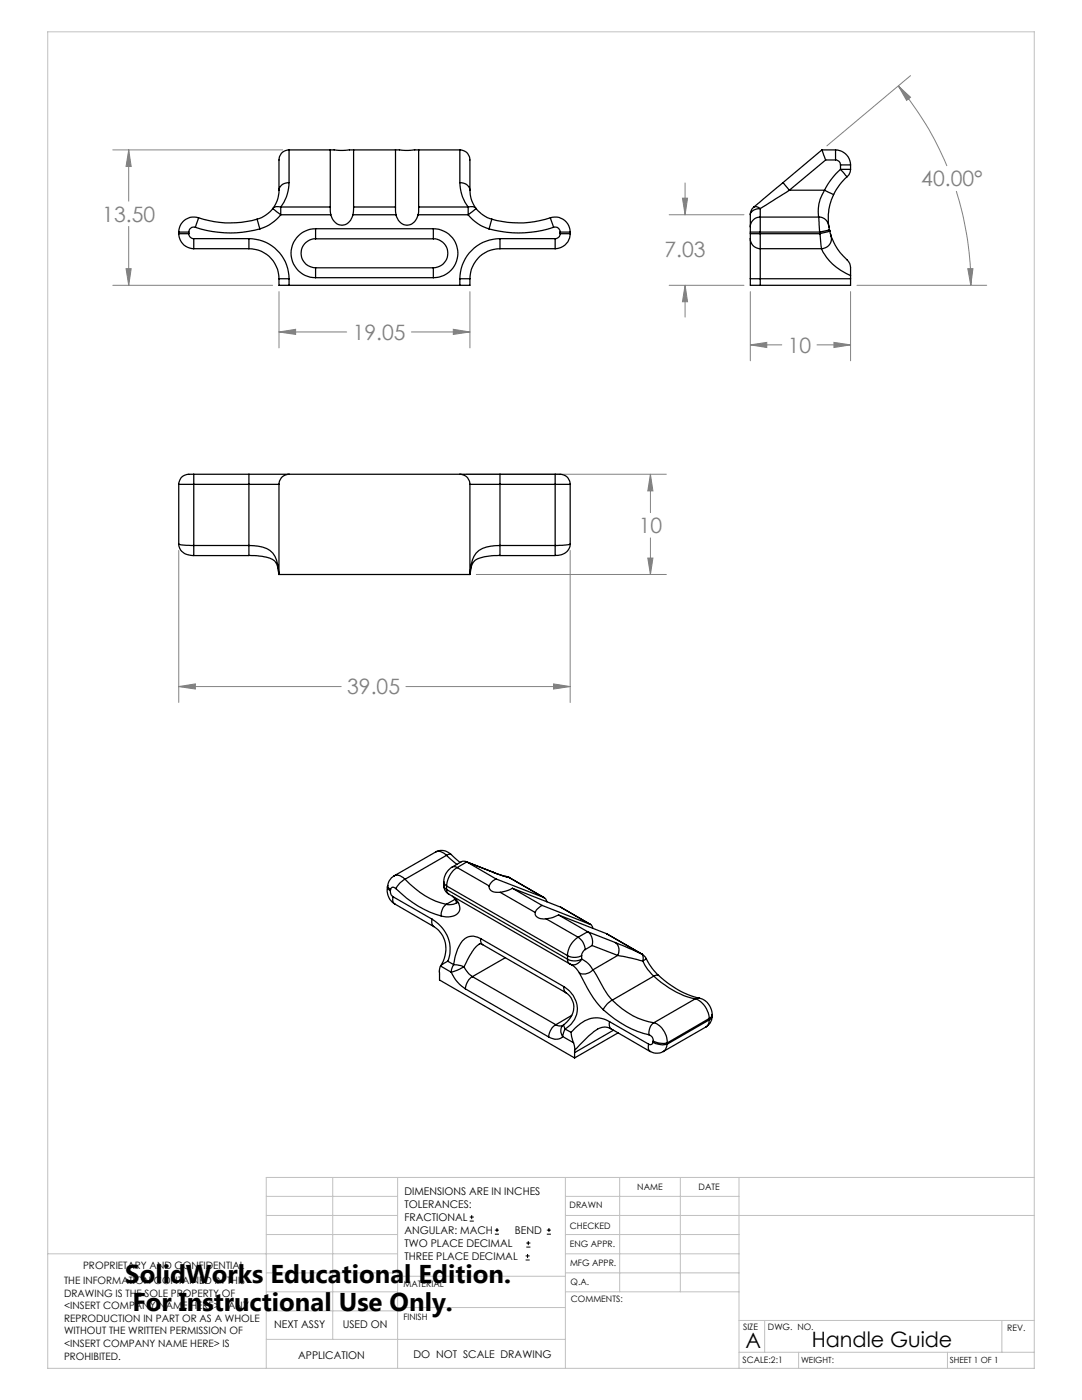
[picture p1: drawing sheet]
<svg xmlns="http://www.w3.org/2000/svg" width="216mm" height="279mm" viewBox="0 0 216 279" stroke-linecap="round" stroke-linejoin="round" font-family="sans-serif">
<g fill="none" stroke="#000" stroke-width=".2">
<path d="M93.7 243.7h.8M93.7 242.9h.8M94.1 242.5v.8M98.7 246.3h.9M98.7 245.5h.9M99.2 245.1v.8M104.9 251.5h.8M104.9 250.6h.8M105 248.9h.8M105 248.1h.8M105.3 250.3v.8M105.4 247.7v.8"/>
<path d="M109.1 246.3h.8M109.1 245.5h.8M109.5 245.1v.8"/>
</g>
<g fill="none" stroke="#808080" stroke-width=".2">
<path d="M179.2 17.1l2.5 2.3-.8 .6zM179.2 17.1a61 61 0 0 1 9.7 16M181.7 15.1l-16.7 14M22.5 29.9h33.9M25.7 29.9l.5 3.3h-1zM25.7 29.9v10.2M136.2 39.5h1l-.5 3.4zM136.7 36.5v6.4M190.8 38.1a62.4 62.4 0 0 1 2.9 18.8M22.5 56.9h31.9M25.2 53.6h1l-.5 3.3zM25.7 45.2v11.7"/>
<path d="M55.7 58.2v11.2M93.8 58.2v11.2M133.5 56.9h14.9M133.5 42.9h14.9M136.7 56.9l.5 3.3h-1zM136.7 56.9v6.4M149.7 58.2v13.8M169.7 58.2v13.8M171 56.9h25.9M193.1 53.6h1l-.4 3.3zM55.7 66.3l3.3-.6v1zM55.7 66.3h13.5"/>
<path d="M82.1 66.3h11.7M90.5 65.7l3.3 .6-3.3 .4zM149.7 68.8l3.3-.5v1.1zM149.7 68.8h6.3M163 68.8h6.7M166.4 68.3l3.3 .5-3.3 .6zM93 94.7h40M129.8 94.7l.5 3.3h-1zM129.8 94.7v7.6M35.7 109.9v30.3M95 114.7h38M113.8 109.9v30.3"/>
<path d="M129.3 111.4h1l-.5 3.3zM129.8 107.4v7.3M35.7 137l3.3-.5v1zM35.7 137h32.4M81 137h32.8M110.5 136.5l3.3 .5-3.3 .5z"/>
</g>
<g fill="none" stroke="#c0c0c0" stroke-width=".2">
<path d="M9.5 6.4h196.9v266.7h-196.9zM53.1 238.8h26.2M66.4 235v32.3M79.3 235v38.1M112.8 235v38.1M112.8 238.8h34.7M123.6 235v22.8M135.7 235v22.8M147.5 235v38.1M206.4 235h-153.3v38.1M9.5 250.2h69.8M53.1 257.8h26.2"/>
<path d="M53.1 242.6h26.2M53.1 246.4h26.2M53.1 254h26.2M79.3 254.7h33.5M112.8 257.8h34.7M112.8 250.2h34.7M112.8 242.6h93.6M112.8 246.4h34.7M112.8 254h34.7M53.1 267.3h59.7M53.1 261.6h26.2M79.3 260.9h33.5"/>
<path d="M147.5 269.9h58.9M147.5 263.5h58.9M152.6 263.5v6.4M159.3 269.9v3.2M189.1 269.9v3.2M199.9 263.5v6.4"/>
</g>
<path d="M55.7 66.3l3.3-.6v1zM90.5 65.7l3.3 .6-3.3 .4zM25.7 29.9l.5 3.3h-1zM25.2 53.6h1l-.5 3.3zM166.4 68.3l3.3 .5-3.3 .6zM149.7 68.8l3.3-.5v1.1zM136.7 56.9l.5 3.3h-1zM136.2 39.5h1l-.5 3.4zM193.1 53.6h1l-.4 3.3zM179.2 17.1l2.5 2.3-.8 .6zM35.7 137l3.3-.5v1zM110.5 136.5l3.3 .5-3.3 .5zM129.8 94.7l.5 3.3h-1zM129.3 111.4h1l-.5 3.3z" fill="#808080"/>
<g fill="none" stroke="#000" stroke-width=".25">
<path d="M55.7 38a6 6 0 0 1-1.3 3.6M57.7 36.4a1.82 1.82 0 0 0-2 1.6M57.7 36.4a8.3 8.3 0 0 1-1.7 4.9M57.7 29.9a1.97 1.97 0 0 0-2 2v6.1M57.7 29.9v6.5M57.7 29.9h8.2M65.9 29.9l1.9 .1 2.8-.1M65.9 29.9v11.4M70.6 29.9v11.4M70.6 29.9h8.3M78.9 29.9l2 .1 2.6-.1M78.9 29.9v11.4"/>
<path d="M83.5 29.9v11.4M83.5 29.9h8.3M91.8 36.4a8.3 8.3 0 0 0 1.6 4.9M91.8 36.4a1.82 1.82 0 0 1 2 1.6M91.8 29.9a1.97 1.97 0 0 1 2 2v6.1M91.8 29.9v6.5M93.8 38a6 6 0 0 0 1.2 3.6M156.2 36.4l-5.8 4.9M156.2 36.4l1.3 1.6M157.5 38l-5.8 3.6M157.5 38h7M164 29.9l.7 2"/>
<path d="M164 29.9h2.7M164 29.9l-7.8 6.5M164.5 38l1.8 .8M164.5 38a7.7 7.7 0 0 0-1.2 5.3M164.7 31.9h2M164.7 31.9l-7.2 6.1M166.3 38.8a10.5 10.5 0 0 0-.9 6.5M166.7 29.9a3.1 3.1 0 0 1 3 3M166.7 31.9a.96 .96 0 0 1 1 1M166.7 29.9v2M167.7 33.8h2M167.7 32.9h2"/>
<path d="M167.7 33.8l1.3 1.5M167.7 33.8a13.6 13.6 0 0 0-3.2 4.2M167.7 32.9v.9M169 35.3a11.7 11.7 0 0 0-2.7 3.5M169.7 33.8a2.21 2.21 0 0 1-.7 1.5M169.7 32.9v.9M35.7 46.3h2M35.7 46.6h2M35.7 46.6a3.1 3.1 0 0 0 3 3M35.7 46.3v.3M37.7 46.6a.96 .96 0 0 0 1 1M37.7 46.3v.3"/>
<path d="M38.7 47.6v2M38.7 49.6h11M38.7 47.6h11M39 45.4a1.01 1.01 0 0 0-1.3 .9M39 45.4a22.1 22.1 0 0 0 12.9 .3M39.6 43.5a3 3 0 0 0-3.9 2.8M39.6 43.5l-.6 1.9M39.6 43.5a19.4 19.4 0 0 0 11.7 .2M49.7 47.6v2M49.7 49.6a5.9 5.9 0 0 1 6 6M49.7 47.6a8.1 8.1 0 0 1 8 8M51.3 43.7l.6 2"/>
<path d="M54.4 41.6a6.3 6.3 0 0 1-3.1 2.1M54.4 41.6l1.6 1.3M55.7 55.6h2M55.7 55.6v1.3h2M56 42.9a8.5 8.5 0 0 1-4.1 2.8M56 41.3a1.39 1.39 0 0 0-1.6 .3M56 41.3v1.6M56 41.3h9.9M56 42.9h10M57.7 55.6v1.3M57.7 56.9h34.1M63 53.4v2"/>
<path d="M63 45.6v2.1M63 45.6a4.9 4.9 0 0 0-4.9 4.9 4.9 4.9 0 0 0 4.9 4.9M63 47.7a2.89 2.89 0 0 0-2.9 2.9 2.89 2.89 0 0 0 2.9 2.8M63 47.7h23.5M63 53.4h23.5M63 55.4h23.5M63 45.6h23.5M65.9 41.3l.1 1.6M66 42.9a2.19 2.19 0 0 0 3.5 1.6l.5-.5 .4-1.1M70.4 42.9h8.6M70.6 41.3l-.2 1.6M70.6 41.3h8.3"/>
<path d="M78.9 41.3l.1 1.6M79 42.9a2.17 2.17 0 0 0 3.4 1.6l.5-.5 .5-1.1M83.4 42.9h10M83.5 41.3l-.1 1.6M83.5 41.3h9.9M86.5 45.6a4.9 4.9 0 0 1 4.9 4.9 4.9 4.9 0 0 1-4.9 4.9M86.5 53.4v2M86.5 47.7a2.89 2.89 0 0 1 2.9 2.9 2.89 2.89 0 0 1-2.9 2.8M86.5 45.6v2.1M91.8 55.6h2M91.8 55.6v1.3M93.4 42.9a8.5 8.5 0 0 0 4.2 2.8"/>
<path d="M93.4 41.3v1.6M93.4 41.3a1.39 1.39 0 0 1 1.6 .3M93.8 55.6v1.3h-2M95 41.6l-1.6 1.3M95 41.6a6.3 6.3 0 0 0 3.1 2.1M98.1 43.7l-.5 2M99.8 47.6a8.1 8.1 0 0 0-8 8M99.8 47.6v2M99.8 49.6a5.9 5.9 0 0 0-6 6M99.8 49.6h11M99.8 47.6h11M109.8 43.5a19.4 19.4 0 0 1-11.7 .2"/>
<path d="M109.8 43.5l.7 1.9M109.8 43.5a3 3 0 0 1 4 2.8M110.5 45.4a22.1 22.1 0 0 1-12.9 .3M110.5 45.4a.98 .98 0 0 1 1.3 .9M110.8 47.6v2M111.8 46.6a.96 .96 0 0 1-1 1M111.8 46.6h2M111.8 46.3h2M111.8 46.3v.3M113.8 46.6a3.1 3.1 0 0 1-3 3M113.8 46.3v.3M149.7 46.3h2"/>
<path d="M149.7 46.6h2M149.7 45.3v1M149.7 46.6v1M149.7 47.6a1.97 1.97 0 0 0 2 2M149.7 55.6h2M149.7 47.6v8M149.7 42.9v2.4M149.7 55.6v1.3h2M149.7 46.3v.3M150.4 41.3a1.13 1.13 0 0 1 1.3 .3M150.4 41.3a2.01 2.01 0 0 0-.7 1.6M151.7 43.3a1.97 1.97 0 0 0-2 2"/>
<path d="M151.7 46.6v3M151.7 49.6v6M151.7 41.6a1.78 1.78 0 0 0-2 1.3M151.7 43.3v3M151.7 41.6v1.7M151.7 49.6h12.2M151.7 43.3h11.7M151.7 46.3h11.8M151.7 46.6h11.9M151.7 46.3v.3M151.7 55.6v1.3M151.7 55.6h18"/>
<path d="M163.4 43.3a2.41 2.41 0 0 1 2.1 2.6M163.4 43.3l.1 3M163.5 46.3l.1 .3M163.6 46.6l.3 3M163.9 49.6a10.5 10.5 0 0 0 5.8 5.4M165.5 45.9l.1 .2M165.5 45.9l-2 .4M165.5 46h.1M165.6 46.1v.3a2.14 2.14 0 0 1-1.7 3.2M165.6 46.1l-2 .5M165.6 46l-.1-.1 .1 .3M165.7 46.6l.1 .5"/>
<path d="M165.8 47.1a11.4 11.4 0 0 0 3.5 5.1 4.3 4.3 0 0 1 .4 2.8M169.7 55v.6M169.7 55.6v1.3h-18M35.7 96.7h3M35.7 96.7v11.9M38.7 94.7v2M38.7 94.7h-.6a2.13 2.13 0 0 0-2.4 2M38.7 94.7h11M38.7 96.7h11M38.7 96.7v12.2M49.7 96.7h6M49.7 94.7v2"/>
<path d="M49.7 94.7h8M49.7 96.7v12.2M55.7 96.7v18M57.7 94.7a1.97 1.97 0 0 0-2 2M57.7 94.7h34.1M91.8 94.7a1.97 1.97 0 0 1 2 2M91.8 94.7h8M93.8 96.7h6M93.8 96.7v18M99.8 94.7v2M99.8 94.7h11M99.8 96.7v12.2"/>
<path d="M99.8 96.7h11M110.8 96.7h3M110.8 94.7h.5a2.13 2.13 0 0 1 2.5 2M110.8 94.7v2M110.8 96.7v12.2M113.8 96.7v11.9M35.7 108.6a2.56 2.56 0 0 0 3 2.2M35.7 108.6l1 .2 2 .1M38.7 108.9v2h11v-2M38.7 108.9h11M49.7 110.8l.5 .1a7.6 7.6 0 0 1 4.6 1 4.1 4.1 0 0 1 .8 2.8M49.7 108.9a6.2 6.2 0 0 1 4.7 1.5 6.7 6.7 0 0 1 1.2 4.3"/>
<path d="M55.6 114.7h.1M55.7 114.7h38.1M93.8 114.7h.1M99.8 110.8l-2.2 .2a4.1 4.1 0 0 0-3.3 1.4l-.3 .8-.2 1.5M99.8 108.9a6.2 6.2 0 0 0-4.8 1.5 6.7 6.7 0 0 0-1.2 4.3M99.8 108.9v2h11v-2M99.8 108.9h11M113.8 108.6a2.54 2.54 0 0 1-3 2.2M113.8 108.6l-3 .3M77.3 177a3.2 3.2 0 0 0 1.5 3.4M77.4 176.7v.4l.5 .4M77.4 176.7v.6l.5 .5"/>
<path d="M77.9 177.8a1.23 1.23 0 0 0 .5 1.2M77.9 177.5v.3M78.4 179v.8l.4 .6M78.4 179l7.8 4.4M78.6 174.8a1.78 1.78 0 0 1 2.2 .7M79 177.3a.57 .57 0 0 0-.6-.2 .57 .57 0 0 0-.5 .4M79 177.3a20.4 20.4 0 0 0 9.1 5.5M80.8 175.5a4.1 4.1 0 0 0-1.8 1.8M80.8 175.5a16 16 0 0 0 8.2 5M86.9 170l-8.3 4.8-.5 .4-.4 .6-.3 .9M86.9 170a2.58 2.58 0 0 1 3.1 .5M86.9 170a1.78 1.78 0 0 1 2.2 .7"/>
<path d="M88.5 176.7a1.93 1.93 0 0 0 1 1.7M88.5 176l.1 .3 .5 .5M88.5 176.7l.2 .5 .4 .3M89.1 170.7l2.1 1.8M89.1 170.7l-8.3 4.8M89.1 177.5l.1 .5 .3 .4M89.1 176.8l24.1 13.9M89.1 176.8v.7M89.1 177.5l24.1 13.9M89.5 178.4l24.1 13.9M90 170.5l1.8 1.6M90 170.5h-.5l-.4 .2"/>
<path d="M90.2 173a3.6 3.6 0 0 0-1.7 3.7M90.2 173l.3-.1 .7 .2M90.3 178.9l.7 .9M90.4 178.9l1.1 1.4M90.8 179.5l-1.8 1M91 179.8l.1 .2a.76 .76 0 0 1-1 .5h-1.1M91 179.8l.5 .5M91.2 173.1a4.6 4.6 0 0 0-2.1 3.7M91.2 173.1l6.4 3.7M93 171.9l5.6 2.3M93.1 172l-.5-.1h-.5l-1.9 1.1M93.1 172l-1.9 1.1"/>
<path d="M93.1 172l5.9 3.4M97.6 176.8a1.3 1.3 0 0 0 1.7 1.3h.5M98.6 174.2l-.1-.1 2.3 .8M98.6 174.2l3 .9M99 175.4l-.9 .7-.5 .7M99 175.4l9.6 3.7M99.8 178.1l7 4M101.6 175.1l-.8-.2 .9 .3M101.6 175.1l7 4M101.6 175.1l.1 .1M101.7 175.2l7 4M102.2 177.3l-1.1 .5-1.3 .3"/>
<path d="M102.2 177.3l6 3.4M102.2 177.3l9.7 3.7M108.6 179.1l.3 .4 .2 .5M78.8 180.4l7.8 4.5M86.2 183.4a6.8 6.8 0 0 1 3.2 8.4M86.2 183.4v.9l.4 .6M86.6 184.9a5.5 5.5 0 0 1 1.3 8M87.9 192.8l-.2 .9v1.9l27 15.5M87.9 192.8l2.1 1.2M89 180.5a2.59 2.59 0 0 0-.9 2.3M89.4 191.8l-1.5 1M89.4 191.8l1.1 .7"/>
<path d="M90 194a7.6 7.6 0 0 0 2.9 3.3M90.5 192.5l2.1 .4M90.5 192.5l-.4 1-.1 .5M91.5 180.3a1.79 1.79 0 0 1-1.7 2.7h-.8l-.9-.2M92.6 192.9a4.7 4.7 0 0 0 1.7 2M92.6 192.9l-1.5 .8-1.1 .3M92.9 197.3l16.6 9.6M94.3 194.9a3.2 3.2 0 0 0-1.4 2.4M94.3 194.9l16.6 9.6M95.9 187.3a2.8 2.8 0 0 0-4.2 1.4l-.9 2.1-.3 1.7M95.9 187.3l.1 .8 .3 .4M95.9 187.3l16.6 9.6"/>
<path d="M96.3 188.5h-.2a.81 .81 0 0 0-1.1 .4l-1.1 1.5-1.3 2.5M96.3 188.5l16.6 9.6M100.8 191.1l-6.5 3.8M106.8 182.1a1.4 1.4 0 0 0 1.7 1.3h.5M108.2 180.7l-1.2 .9-.2 .5M108.2 180.7l9.6 3.8M109 183.4l6.4 3.6M111.4 182.6l-1.2 .5-1.2 .3M111.4 182.6l5.9 3.3M111.4 182.6l9.6 3.7M111.9 181l6 3.5M111.9 181l5.9 3.5"/>
<path d="M112.5 196.9a4.8 4.8 0 0 1 .5 8.3l-.2 .2M112.5 196.9l.1 .8 .3 .4M112.9 198.1a3.6 3.6 0 0 1 .2 5.9l-.6 .5M113.2 190.7a2.96 2.96 0 0 0 2.9 0M113.2 191.4a2.96 2.96 0 0 0 2.9 0M113.2 191.4l.1 .6 .3 .3M113.2 190.7v.7M113.6 192.3l.2 .1M113.8 192.4a3.6 3.6 0 0 1 1.8 1.8M115.4 187a4.6 4.6 0 0 0-2.2 3.7M115.4 187a3.1 3.1 0 0 1 1.4 2.5M115.6 194.2a28.5 28.5 0 0 0 4.8 7.3"/>
<path d="M116.1 191.4a4.5 4.5 0 0 1 2.2 2.2M116.1 191.4a1.83 1.83 0 0 1-2.3 1M116.1 190.7v.7M116.8 189.5a1.62 1.62 0 0 0-.7 1.2M117.3 185.9a2.54 2.54 0 0 1 .8 2.8M117.3 185.9l-1.9 1.1M117.3 185.9l5.5 2.2M117.8 184.5l.2 .1 .3 .7M118.1 188.7l-1.3 .8M118.1 188.7l5.2 2M118.3 193.6a2.34 2.34 0 0 1-2.7 .6M118.3 193.6l2.9 4.9 1 1.1"/>
<path d="M121 186.3l7.1 4.1M121 186.3l.1 .1M122.2 199.6a14.8 14.8 0 0 0 8.3 4.5M122.2 199.6a4.1 4.1 0 0 0-1.8 1.9M122.8 188.1a1.99 1.99 0 0 1 .5 2.6M122.8 188.1l5.3 2.3M123.3 190.7l5 1.1M123.3 190.7l-5 2.9M128.1 190.4a1.56 1.56 0 0 1 .2 1.4M128.1 190.4h.1M128.1 190.4l.8 .9M128.3 191.8a8.4 8.4 0 0 0 2.2 3"/>
<path d="M128.9 191.3a11.7 11.7 0 0 0 2.5 3.4M128.9 191.3l-.6 .5M130.5 194.8a18.3 18.3 0 0 0 8.2 4.6M130.5 194.8l-8.3 4.8M131.4 194.7a17.5 17.5 0 0 0 8.1 4.5M131.4 194.7l-.3-.1-.6 .2M138.7 199.4a4.3 4.3 0 0 1 2.8 3.9M138.7 199.4l-8.2 4.7M139.5 199.2a3.4 3.4 0 0 1 2.6 3.3M139.5 199.2l-.8 .2M110.9 204.5a3.1 3.1 0 0 0-1.4 2.4M110.9 204.5l.7 .3 .7-.2"/>
<path d="M112.3 206.9a2.22 2.22 0 0 1-2.8 0M112.3 206.9l2.1 1.2M112.5 204.5l-.1 .1a1.57 1.57 0 0 0-.1 2.3M112.5 204.5l.3 .9M112.8 205.4l-.4 .7-.1 .8M112.8 205.4l1.1 .6M113.9 206l.5 2.1M114.1 202.6l-3.2 1.9M114.4 208.1l.3 1.5M114.7 209.6v.5M114.7 210.1v1M120.4 201.5a20 20 0 0 0 9.1 5"/>
<path d="M121.6 203.9a5.1 5.1 0 0 0-6.5 1l-1.2 1.1M121.6 203.9v.9l.4 .6M121.6 203.9l7.8 4.5M122 205.4a3 3 0 0 0-3.8 .8l-3.5 3.4M122 205.4l7.8 4.5-.4-.7v-.8M122.4 205.6l-7.7 4.5M123.3 206.1l-8.6 5M129.5 206.5l.3 .1a1.14 1.14 0 0 1 .6 1.2M129.8 209.8a2.61 2.61 0 0 0 2.5 .1M130.3 208a.52 .52 0 0 1-.3 .5 .52 .52 0 0 1-.6-.1M130.3 208a4.3 4.3 0 0 0 2.8 .4M130.4 207.8l-.1 .2"/>
<path d="M130.4 207.8a4.1 4.1 0 0 0 2.7 .3M130.5 204.1a4.2 4.2 0 0 1 2.6 4M130.5 204.1a2.5 2.5 0 0 0-1 2.4M133.1 208.4a1.77 1.77 0 0 1-.8 1.5M133.1 208.1v.3M140.9 204.9l-8.6 5M141.5 203.6l-.2 .9-.4 .4M141.5 203.3l-8.4 4.8M141.5 203.6l-8.4 4.8M141.5 203.3v.3M142.1 202.7a2.63 2.63 0 0 1-1.2 2.2M142.1 202.5l-.2 .5-.4 .3"/>
<path d="M142.1 202.7l-.2 .5-.4 .4M142.1 202.5v.2"/>
</g>
<g font-size="5.1">
<text x="25" y="256">SolidWorks Educational Edition.</text>
<text x="26.4" y="261.6">For Instructional Use Only.</text>
</g>
<g font-size="4.2" fill="#808080">
<text x="183.8" y="37.2">40.00°</text>
<text x="20.4" y="44.3">13.50</text>
<text x="132.6" y="51.3">7.03</text>
<text x="70.4" y="67.8">19.05</text>
<text x="157.2" y="70.4">10</text>
<text x="127.4" y="106.4">10</text>
<text x="69.3" y="138.6">39.05</text>
</g>
<g font-size="4.2">
<text x="148.8" y="269">A</text>
<text x="162" y="268.7">Handle Guide</text>
</g>
<g font-size="2.1">
<text x="80.7" y="238.5">DIMENSIONS ARE IN INCHES</text>
<text x="80.7" y="241.1">TOLERANCES:</text>
<text x="80.7" y="243.7">FRACTIONAL</text>
<text x="80.7" y="246.3">ANGULAR: MACH</text>
<text x="80.7" y="248.9">TWO PLACE DECIMAL</text>
<text x="80.7" y="251.4">THREE PLACE DECIMAL</text>
<text x="102.7" y="246.3">BEND</text>
<text x="54.7" y="265">NEXT ASSY</text>
<text x="68.4" y="265">USED ON</text>
<text x="59.5" y="271.2">APPLICATION</text>
<text x="82.5" y="270.9">DO NOT SCALE DRAWING</text>
</g>
<g font-size="2">
<text x="12.8" y="256.2">THE INFORMATION CONTAINED IN THIS</text>
<text x="16.6" y="253.2">PROPRIETARY AND CONFIDENTIAL</text>
<text x="12.8" y="258.8">DRAWING IS THE SOLE PROPERTY OF</text>
<text x="12.8" y="261.3">&lt;INSERT COMPANY NAME HERE&gt;. ANY</text>
<text x="12.8" y="263.8">REPRODUCTION IN PART OR AS A WHOLE</text>
<text x="12.8" y="266.3">WITHOUT THE WRITTEN PERMISSION OF</text>
<text x="12.8" y="268.8">&lt;INSERT COMPANY NAME HERE&gt; IS</text>
<text x="12.8" y="271.4">PROHIBITED.</text>
</g>
<g font-size="1.8">
<text x="127.2" y="237.4">NAME</text>
<text x="139.4" y="237.5">DATE</text>
<text x="113.7" y="241.2">DRAWN</text>
<text x="113.7" y="245.2">CHECKED</text>
<text x="113.7" y="248.8">ENG APPR.</text>
<text x="80.5" y="256.9">MATERIAL</text>
<text x="113.7" y="252.6">MFG APPR.</text>
<text x="113.8" y="256.4">Q.A.</text>
<text x="80.5" y="263.3">FINISH</text>
<text x="113.9" y="259.9">COMMENTS:</text>
<text x="148.3" y="265.4">SIZE</text>
<text x="153.2" y="265.5">DWG. NO.</text>
<text x="201" y="265.6">REV.</text>
<text x="148.2" y="272">SCALE:2:1</text>
</g>
<g font-size="1.7">
<text x="159.8" y="272.1">WEIGHT:</text>
<text x="189.5" y="272.1">SHEET 1 OF 1</text>
</g>
</svg>
